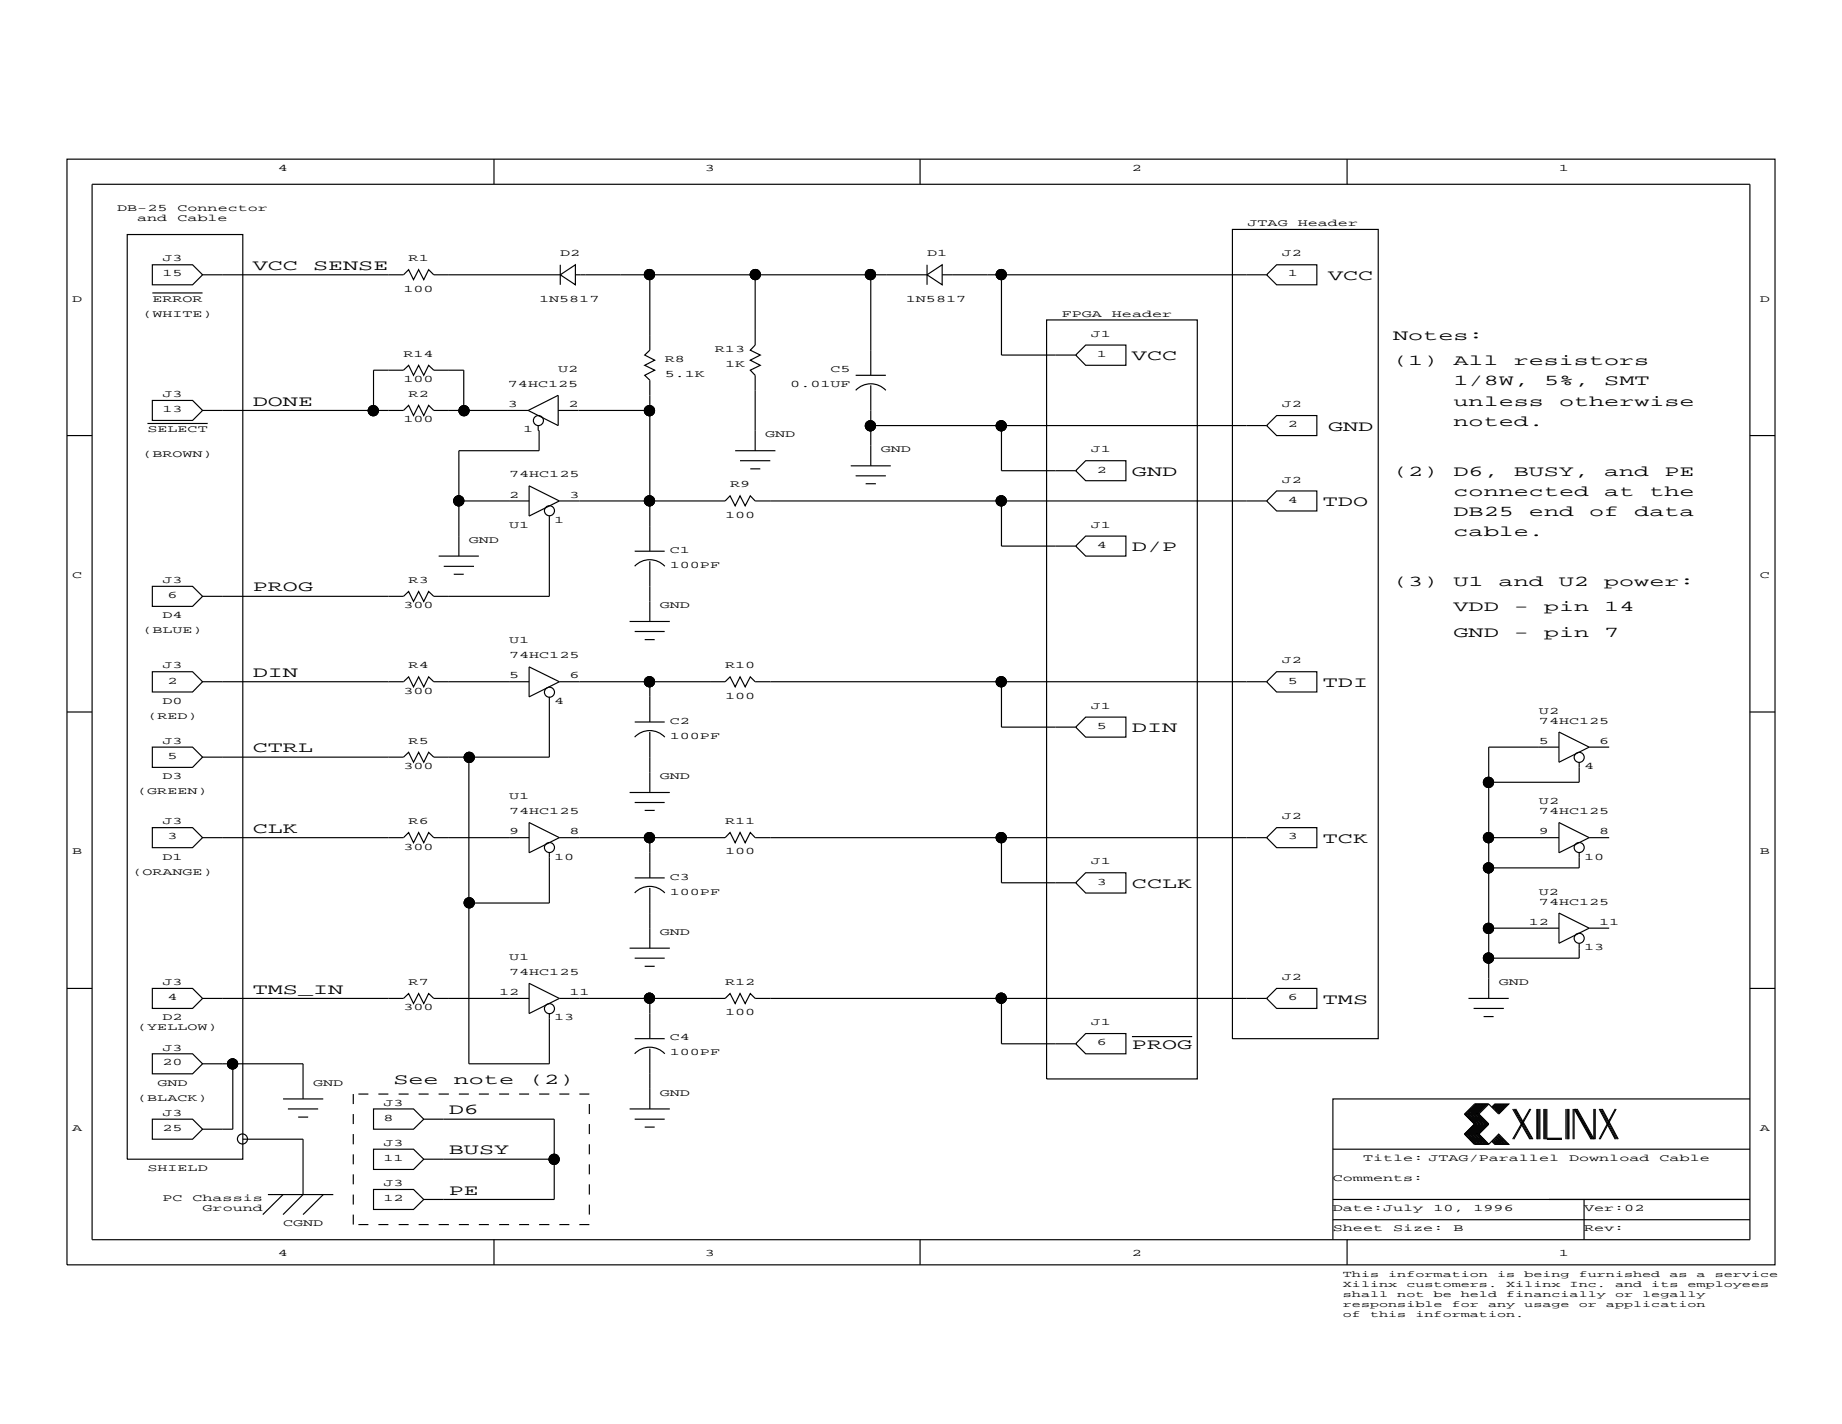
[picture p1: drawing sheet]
<svg xmlns="http://www.w3.org/2000/svg" width="279mm" height="216mm" viewBox="0 0 279 216" stroke-linecap="round" stroke-linejoin="round" font-family="sans-serif">
<g fill="none" stroke="#000" stroke-width=".18">
<path d="M10.2 24.1h259v167.7h-259zM14 27.9h251.4v160.1h-251.4zM19.3 35.6h17.5v140.2h-17.5zM74.9 24.1v3.8M139.6 24.1v3.8M186.9 34.8h22.2v122.7h-22.2zM204.3 24.1v3.8M23.1 40.1h6.1l1.5 1.6-1.5 1.5h-6.1zM23.1 44.4h7.6M30.7 41.7h30.5l.8-.8 .7 1.5 .8-1.5 .8 1.5 .7-1.5 .8 .8h19.2M85 41.7l2.3-1.6v3.1zM85 40.1v3.1"/>
<path d="M87.3 41.7h53.3M98.6 41.7v11.4l-.8 .7 1.5 .8-1.5 .8 1.5 .7-1.5 .8 .8 .7v26M114.5 41.7v10.6l-.7 .8 1.5 .7-1.5 .8 1.5 .8-1.5 .7 .7 .8v11.4M129.8 56.9h4.6M129.8 59.2a3.1 3.1 0 0 1 4.6 0M132.1 41.7v15.2M132.1 58.4v12.2M140.6 41.7l2.3-1.6v3.1zM140.6 40.1v3.1M142.9 41.7h49.2M151.9 41.7v12.1h11.3M158.7 48.5h22.9v115.1h-22.9z"/>
<path d="M164.7 52.3h6.1v3.1h-6.1l-1.5-1.6zM192.1 41.7l1.5-1.6h6.1v3.1h-6.1zM10.2 66h3.8M22.4 64.2h9.1M23.1 60.7h6.1l1.5 1.5-1.5 1.5h-6.1zM30.7 62.2h30.5l.8-.7 .7 1.5 .8-1.5 .8 1.5 .7-1.5 .8 .7h14.3M56.7 62.2v-6.1h4.5l.8-.7 .7 1.5 .8-1.5 .8 1.5 .7-1.5 .8 .7h4.5v6.1M69.6 76h10.7M80.1 62.2l4.6-2.3v4.6zM80.3 73.7l4.5 2.3-4.5 2.2zM81.6 64.5v.8h.2v3h-12.2v16M83.3 78.2v12.2h-17.5l-.8-.7-.7 1.5-.8-1.5-.8 1.5-.7-1.5-.8 .7h-30.5"/>
<path d="M84.7 62.2h13.9M84.8 76h25.2l.7-.8 .8 1.5 .8-1.5 .7 1.5 .8-1.5 .7 .8h77.6M111.5 68.3h6.1M112.3 69.8h4.5M113.8 71.1h1.5M129 70.6h6.1M129.8 72.1h4.6M131.3 73.3h1.6M132.1 64.5h60M151.9 64.5v6.9h11.3M151.9 76v6.8h11.3M164.7 69.8h6.1v3.1h-6.1l-1.5-1.5z"/>
<path d="M192.1 64.5l1.5-1.5h6.1v3h-6.1zM192.1 76l1.5-1.6h6.1v3.1h-6.1zM265.4 66h3.8M23.1 88.9h6.1l1.5 1.5-1.5 1.5h-6.1zM66.5 84.3h6.1M67.3 85.9h4.6M68.8 87.1h1.5M95.5 94.2h6.1M96.3 85.9a3.1 3.1 0 0 1 4.5 0M96.3 95.7h4.5M96.3 83.6h4.5M97.8 97h1.5"/>
<path d="M98.6 85.1v9.1M164.7 81.3h6.1v3h-6.1l-1.5-1.5zM10.2 107.9h3.8M23.1 101.8h6.1l1.5 1.6-1.5 1.5h-6.1zM23.1 113.3h6.1l1.5 1.5-1.5 1.5h-6.1zM30.7 103.4h30.5l.8-.8 .7 1.5 .8-1.5 .8 1.5 .7-1.5 .8 .8h14.5M71.1 114.8v46.5h12.2v-7.6M80.3 101.1l4.5 2.3-4.5 2.3zM83.3 105.7v9.1h-17.5l-.8-.7-.7 1.5-.8-1.5-.8 1.5-.7-1.5-.8 .7h-30.5M84.8 103.4h25.2l.7-.8 .8 1.5 .8-1.5 .7 1.5 .8-1.5 .7 .8h77.6M96.3 111.8a3.1 3.1 0 0 1 4.5 0M96.3 109.5h4.5"/>
<path d="M98.6 103.4v6.1M98.6 111v9.2M151.9 103.4v6.8h11.3M163.2 110.2l1.5-1.5h6.1v3.1h-6.1zM192.1 103.4l1.5-1.6h6.1v3.1h-6.1zM236.5 113.3h-10.7v38.1M236.5 111l4.6 2.3-4.6 2.3zM239.5 115.6v3h-13.7M241.1 113.3h3M265.4 107.9h3.8M23.1 125.5h6.1l1.5 1.5-1.5 1.5h-6.1zM30.7 127h30.5l.8-.8 .7 1.6 .8-1.6 .8 1.6 .7-1.6 .8 .8h14.5"/>
<path d="M80.3 124.7l4.5 2.3-4.5 2.3zM83.3 129.3v7.6h-12.2M84.8 127h25.2l.7-.8 .8 1.6 .8-1.6 .7 1.6 .8-1.6 .7 .8h77.6M95.5 120.2h6.1M96.3 135.4a3.1 3.1 0 0 1 4.5 0M96.3 133.1h4.5M96.3 121.7h4.5M97.8 122.9h1.5M98.6 127v6.1M98.6 134.6v9.2M151.9 127v6.8h11.3M163.2 133.8l1.5-1.5h6.1v3.1h-6.1z"/>
<path d="M192.1 127l1.5-1.5h6.1v3h-6.1zM225.8 127h10.7M236.5 124.7l4.6 2.3-4.6 2.3zM236.5 138.4l4.6 2.3-4.6 2.3zM239.5 129.3v2.3h-13.7M241.1 127h3M10.2 149.9h3.8M23.1 159.8h6.1l1.5 1.5-1.5 1.5h-6.1zM23.1 149.9h6.1l1.5 1.5-1.5 1.5h-6.1zM30.7 151.4h30.5l.8-.8 .7 1.6 .8-1.6 .8 1.6 .7-1.6 .8 .8h14.5M80.3 149.1l4.5 2.3-4.5 2.3zM84.8 151.4h25.2l.7-.8 .8 1.6 .8-1.6 .7 1.6 .8-1.6 .7 .8h77.6"/>
<path d="M95.5 143.8h6.1M96.3 159.8a3.1 3.1 0 0 1 4.5 0M96.3 145.3h4.5M96.3 157.5h4.5M97.8 146.5h1.5M98.6 151.4v6.1M98.6 159v9.1M151.9 151.4v6.9h11.3M164.7 156.7h6.1v3.1h-6.1l-1.5-1.5zM171.7 157.2h9.1M192.1 151.4l1.5-1.5h6.1v3h-6.1zM222.7 151.4h6.1"/>
<path d="M223.5 152.9h4.6M225 154.1h1.6M225.8 140.7h10.7M239.5 143v2.3h-13.7M241.1 140.7h3M265.4 149.9h3.8M23.1 169.7h6.1l1.5 1.5-1.5 1.5h-6.1zM30.7 161.3h15.3v5.3M35.3 161.3v9.9h-4.6M36.8 172.7h9.2v8.4l-3.1 3M42.9 166.6h6.1M43.7 168.1h4.6"/>
<path d="M45.2 169.4h1.5M53.6 165.9v1.5M53.6 168.9v1.5M53.6 171.9v1.6M53.6 175v1.5M53.6 178v1.6M54.4 165.9h1.5M56.7 174.2h6l1.6 1.6-1.6 1.5h-6zM56.7 168.1h6l1.6 1.6-1.6 1.5h-6zM57.4 165.9h1.5M60.5 165.9h1.5M63.5 165.9h1.5"/>
<path d="M64.3 169.7h19.8v12.2h-19.8M64.3 175.8h19.8M66.5 165.9h1.6M69.6 165.9h1.5M72.6 165.9h1.6M75.7 165.9h1.5M78.7 165.9h1.6M81.8 165.9h1.5M84.8 165.9h1.6M87.9 165.9h1.5M89.4 167.4v1.5M89.4 170.4v1.5"/>
<path d="M89.4 173.5v1.5M89.4 176.5v1.5M89.4 179.6v1.5M95.5 168.1h6.1M96.3 169.7h4.5M97.8 170.9h1.5M202.2 174.2h63.2M222.1 171.9l1.6 1.6h2.1M222.1 168.9l1.6 1.5-1.6 1.5M222.1 171.9h2.2M222.1 168.9h2.2M223.8 167.4l-1.5 1.5 1.5 1.5-1.5 1.5 1.5 1.6"/>
<path d="M224 167.4l-1.5 1.5 1.5 1.5-1.5 1.5 1.5 1.6M224.1 167.4l-1.5 1.5 1.5 1.5-1.5 1.5 1.5 1.6M224.3 168.9l1.5 1.5-1.5 1.5M224.3 167.4l-1.6 1.5 1.6 1.5-1.6 1.5 1.6 1.6M224.3 171.9l1.5 1.6M224.4 167.4l-1.5 1.5 1.5 1.5-1.5 1.5 1.5 1.6M224.6 167.4l-1.5 1.5 1.5 1.5-1.5 1.5 1.5 1.6M224.8 167.4l-1.6 1.5 1.6 1.5-1.6 1.5 1.6 1.6M224.9 167.4l-1.5 1.5 1.5 1.5-1.5 1.5 1.5 1.6M225 167.4l-1.5 1.5 1.5 1.5-1.5 1.5 1.5 1.6M225.2 167.4l-1.5 1.5 1.5 1.5-1.5 1.5 1.5 1.6M225.4 167.4l-1.6 1.5 1.6 1.5-1.6 1.5 1.6 1.6"/>
<path d="M225.5 167.4l-1.5 1.5 1.5 1.5-1.5 1.5 1.5 1.6M225.6 167.4l-1.5 1.5 1.5 1.5-1.5 1.5 1.5 1.6M225.8 167.4l1.5 1.5 1.5-1.5h-2.1l-.4 .5M225.8 167.4h-2.1l-1.6 1.5M225.8 167.4l-1.5 1.5M226.3 173l.4 .5h2.1l-1.5-1.6-1.5 1.6M226.4 172.9l.6 .6M226.4 173l.5 .5M226.6 172.7l.7 .8M226.6 172.9l.6 .6M226.7 172.6l.9 .9M226.7 172.7l.8 .8"/>
<path d="M226.9 172.4l1 1.1M226.9 172.6l.9 .9M226.9 167.4l-.5 .5M227 172.3l1.2 1.2M227 172.4l1.1 1.1M227 167.4l-.6 .6M227.2 172.1l1.4 1.4M227.2 172.3l1.2 1.2M227.2 167.4l-.6 .6M227.3 172.1l1.4 1.4M227.3 167.4l-.7 .7M227.5 167.4l-.8 .7"/>
<path d="M227.6 167.4l-.9 .9M227.8 167.4l-.9 .9M227.9 167.4l-1 1.1M228.1 167.4l-1.1 1.1M228.2 167.4l-1.2 1.2M228.4 167.4l-1.2 1.2M228.6 167.4l-1.4 1.4M228.7 167.4l-1.4 1.4M229.4 168.1l2.7 4.6M229.6 168.1l2.6 4.6M229.8 168.1l2.6 4.6M229.9 168.1l2.6 4.6"/>
<path d="M232.1 168.1l-2.7 4.6M232.2 168.1l-2.6 4.6M233.1 168.1v4.6M233.3 168.1v4.6M233.4 168.1v4.6M233.6 168.1v4.6M234.2 168.1v4.6M234.4 168.1v4.6M234.5 168.1v4.6M234.6 168.1v4.6h2.3M234.6 172.6h2.3M237.5 168.1v4.6"/>
<path d="M237.7 168.1v4.6M237.8 168.1v4.6M238 168.1v4.6M238.6 168.1v4.6M238.8 172.7v-4.6l2.5 4.6M238.9 168.1l2.6 4.6M239.1 168.1l2.6 4.6M239.2 168.1l2.6 4.6v-4.6M242 168.1v4.6M242.6 168.1l2.4 4.6M242.7 168.1l2.4 4.6M242.9 168.1l2.4 4.6"/>
<path d="M243 168.1l2.5 4.6M245 168.1l-2.4 4.6M245.1 168.1l-2.4 4.6M265.4 166.6h-63.2v21.4M40.6 181.1h10M42.9 181.1l-3 3M49 181.1l-3 3M53.6 181.1v1.5M53.6 184.1v1.6M54.4 185.7h1.5M56.7 180.3h6l1.6 1.6-1.6 1.5h-6zM57.4 185.7h1.5"/>
<path d="M60.5 185.7h1.5M63.5 185.7h1.5M66.5 185.7h1.6M69.6 185.7h1.5M72.6 185.7h1.6M74.9 188v3.8M75.7 185.7h1.5M78.7 185.7h1.6M81.8 185.7h1.5M84.8 185.7h1.6M87.9 185.7h1.5M89.4 182.6v1.5"/>
<path d="M139.6 188v3.8M202.2 181.9h63.2M202.2 184.9h63.2M204.3 188v3.8M240.3 181.9v6.1"/>
<circle cx="98.5" cy="41.6" r=".76"/>
<circle cx="114.6" cy="41.6" r=".76"/>
<circle cx="132" cy="41.6" r=".76"/>
<circle cx="151.9" cy="41.6" r=".76"/>
<circle cx="56.6" cy="62.3" r=".76"/>
<circle cx="69.6" cy="75.9" r=".76"/>
<circle cx="70.4" cy="62.3" r=".76"/>
<circle cx="81.7" cy="63.8" r=".76"/>
<circle cx="83.3" cy="77.4" r=".76"/>
<circle cx="98.5" cy="75.9" r=".76"/>
<circle cx="98.5" cy="62.3" r=".76"/>
<circle cx="132" cy="64.6" r=".76"/>
<circle cx="151.9" cy="75.9" r=".76"/>
<circle cx="151.9" cy="64.6" r=".76"/>
<circle cx="71.2" cy="114.8" r=".76"/>
<circle cx="83.3" cy="105" r=".76"/>
<circle cx="98.5" cy="103.4" r=".76"/>
<circle cx="151.9" cy="103.4" r=".76"/>
<circle cx="225.8" cy="118.6" r=".76"/>
<circle cx="239.5" cy="114.8" r=".76"/>
<circle cx="71.2" cy="136.9" r=".76"/>
<circle cx="83.3" cy="128.5" r=".76"/>
<circle cx="98.5" cy="127" r=".76"/>
<circle cx="151.9" cy="127" r=".76"/>
<circle cx="225.8" cy="131.6" r=".76"/>
<circle cx="225.8" cy="127" r=".76"/>
<circle cx="239.5" cy="128.5" r=".76"/>
<circle cx="83.3" cy="152.9" r=".76"/>
<circle cx="98.5" cy="151.3" r=".76"/>
<circle cx="151.9" cy="151.3" r=".76"/>
<circle cx="225.8" cy="140.8" r=".76"/>
<circle cx="225.8" cy="145.3" r=".76"/>
<circle cx="239.5" cy="142.3" r=".76"/>
<circle cx="35.3" cy="161.3" r=".76"/>
<circle cx="36.8" cy="172.7" r=".76"/>
<circle cx="84" cy="175.8" r=".76"/>
</g>
<g fill="#000" stroke="#000" stroke-width=".18">
<circle cx="98.5" cy="41.6" r=".76"/>
<circle cx="114.6" cy="41.6" r=".76"/>
<circle cx="132" cy="41.6" r=".76"/>
<circle cx="151.9" cy="41.6" r=".76"/>
<circle cx="56.6" cy="62.3" r=".76"/>
<circle cx="69.6" cy="75.9" r=".76"/>
<circle cx="70.4" cy="62.3" r=".76"/>
<circle cx="98.5" cy="75.9" r=".76"/>
<circle cx="98.5" cy="62.3" r=".76"/>
<circle cx="132" cy="64.6" r=".76"/>
<circle cx="151.9" cy="75.9" r=".76"/>
<circle cx="151.9" cy="64.6" r=".76"/>
<circle cx="71.2" cy="114.8" r=".76"/>
<circle cx="98.5" cy="103.4" r=".76"/>
<circle cx="151.9" cy="103.4" r=".76"/>
<circle cx="225.8" cy="118.6" r=".76"/>
<circle cx="71.2" cy="136.9" r=".76"/>
<circle cx="98.5" cy="127" r=".76"/>
<circle cx="151.9" cy="127" r=".76"/>
<circle cx="225.8" cy="131.6" r=".76"/>
<circle cx="225.8" cy="127" r=".76"/>
<circle cx="98.5" cy="151.3" r=".76"/>
<circle cx="151.9" cy="151.3" r=".76"/>
<circle cx="225.8" cy="140.8" r=".76"/>
<circle cx="225.8" cy="145.3" r=".76"/>
<circle cx="35.3" cy="161.3" r=".76"/>
<circle cx="84" cy="175.8" r=".76"/>
</g>
<g font-size="2.3">
<text x="38.3" y="40.9">VCC</text>
<text x="47.5" y="40.9">SENSE</text>
<text x="201.4" y="42.4">VCC</text>
<text x="211.3" y="51.6">Notes:</text>
<text x="171.7" y="54.6">VCC</text>
<text x="211.3" y="55.4">(1)</text>
<text x="220.5" y="55.4">All</text>
<text x="220.5" y="58.4">1/8W,</text>
<text x="229.6" y="55.4">resistors</text>
<text x="234.2" y="58.4">5%,</text>
<text x="243.3" y="58.4">SMT</text>
<text x="38.3" y="61.5">DONE</text>
<text x="201.4" y="65.3">GND</text>
<text x="220.5" y="61.5">unless</text>
<text x="220.5" y="64.5">noted.</text>
<text x="236.5" y="61.5">otherwise</text>
<text x="171.7" y="72.1">GND</text>
<text x="200.7" y="76.7">TDO</text>
<text x="211.3" y="72.1">(2)</text>
<text x="220.5" y="72.1">D6,</text>
<text x="220.5" y="75.2">connected</text>
<text x="229.6" y="72.1">BUSY,</text>
<text x="243.3" y="72.1">and</text>
<text x="243.3" y="75.2">at</text>
<text x="250.2" y="75.2">the</text>
<text x="252.5" y="72.1">PE</text>
<text x="171.7" y="83.6">D/P</text>
<text x="220.5" y="78.2">DB25</text>
<text x="220.5" y="81.3">cable.</text>
<text x="231.9" y="78.2">end</text>
<text x="241.1" y="78.2">of</text>
<text x="247.9" y="78.2">data</text>
<text x="38.3" y="89.7">PROG</text>
<text x="211.3" y="88.9">(3)</text>
<text x="220.5" y="88.9">U1</text>
<text x="227.3" y="88.9">and</text>
<text x="236.5" y="88.9">U2</text>
<text x="243.3" y="88.9">power:</text>
<text x="220.5" y="92.7">VDD</text>
<text x="229.6" y="92.7">-</text>
<text x="234.2" y="92.7">pin</text>
<text x="243.3" y="92.7">14</text>
<text x="220.5" y="96.5">GND</text>
<text x="229.6" y="96.5">-</text>
<text x="234.2" y="96.5">pin</text>
<text x="243.3" y="96.5">7</text>
<text x="38.3" y="102.6">DIN</text>
<text x="200.7" y="104.1">TDI</text>
<text x="171.7" y="111">DIN</text>
<text x="38.3" y="114.1">CTRL</text>
<text x="38.3" y="126.3">CLK</text>
<text x="200.7" y="127.8">TCK</text>
<text x="171.7" y="134.6">CCLK</text>
<text x="38.3" y="150.6">TMS_IN</text>
<text x="200.7" y="152.2">TMS</text>
<text x="171.7" y="159">PROG</text>
<text x="59.7" y="164.4">See</text>
<text x="68.8" y="164.4">note</text>
<text x="80.3" y="164.4">(2)</text>
<text x="68.1" y="168.9">D6</text>
<text x="68.1" y="175">BUSY</text>
<text x="68.1" y="181.1">PE</text>
</g>
<g font-size="1.5">
<text x="42.2" y="25.9">4</text>
<text x="106.9" y="25.9">3</text>
<text x="171.7" y="25.9">2</text>
<text x="236.5" y="25.9">1</text>
<text x="17.8" y="32">DB-25</text>
<text x="20.8" y="33.5">and</text>
<text x="26.9" y="33.5">Cable</text>
<text x="26.9" y="32">Connector</text>
<text x="189.2" y="34.3">JTAG</text>
<text x="196.8" y="34.3">Header</text>
<text x="24.6" y="39.6">J3</text>
<text x="24.6" y="41.9">15</text>
<text x="62" y="39.6">R1</text>
<text x="85" y="38.9">D2</text>
<text x="140.6" y="38.9">D1</text>
<text x="194.4" y="38.9">J2</text>
<text x="195.3" y="41.9">1</text>
<text x="10.9" y="45.7">D</text>
<text x="23.1" y="45.7">ERROR</text>
<text x="61.2" y="44.2">100</text>
<text x="81.8" y="45.7">1N5817</text>
<text x="137.4" y="45.7">1N5817</text>
<text x="266.9" y="45.7">D</text>
<text x="21.6" y="48">(WHITE)</text>
<text x="108.4" y="53.3">R13</text>
<text x="161" y="48">FPGA</text>
<text x="165.5" y="51">J1</text>
<text x="168.7" y="48">Header</text>
<text x="61.2" y="54.1">R14</text>
<text x="61.2" y="57.9">100</text>
<text x="77" y="58.7">74HC125</text>
<text x="84.7" y="56.4">U2</text>
<text x="100.8" y="57.1">5.1K</text>
<text x="100.8" y="54.9">R8</text>
<text x="110" y="55.6">1K</text>
<text x="119.9" y="58.7">0.01UF</text>
<text x="126" y="56.4">C5</text>
<text x="166.4" y="54.1">1</text>
<text x="22.4" y="65.5">SELECT</text>
<text x="24.6" y="60.2">J3</text>
<text x="24.6" y="62.5">13</text>
<text x="61.2" y="64">100</text>
<text x="62" y="60.2">R2</text>
<text x="77" y="61.7">3</text>
<text x="79.3" y="65.5">1</text>
<text x="86.2" y="61.7">2</text>
<text x="194.4" y="61.7">J2</text>
<text x="195.3" y="64.8">2</text>
<text x="21.6" y="69.4">(BROWN)</text>
<text x="116.1" y="66.3">GND</text>
<text x="133.6" y="68.6">GND</text>
<text x="165.5" y="68.6">J1</text>
<text x="166.4" y="71.6">2</text>
<text x="77.2" y="72.4">74HC125</text>
<text x="77.2" y="75.5">2</text>
<text x="86.4" y="75.5">3</text>
<text x="110.7" y="73.9">R9</text>
<text x="194.4" y="73.2">J2</text>
<text x="195.3" y="76.2">4</text>
<text x="71.1" y="82.3">GND</text>
<text x="77.2" y="80">U1</text>
<text x="84.1" y="79.3">1</text>
<text x="101.6" y="83.8">C1</text>
<text x="110" y="78.5">100</text>
<text x="165.5" y="80">J1</text>
<text x="166.4" y="83.1">4</text>
<text x="10.9" y="87.6">C</text>
<text x="24.6" y="88.4">J3</text>
<text x="62" y="88.4">R3</text>
<text x="101.6" y="86.1">100PF</text>
<text x="266.9" y="87.6">C</text>
<text x="24.6" y="93.7">D4</text>
<text x="25.4" y="90.7">6</text>
<text x="61.2" y="92.2">300</text>
<text x="100.1" y="92.2">GND</text>
<text x="21.6" y="96">(BLUE)</text>
<text x="24.6" y="101.4">J3</text>
<text x="62" y="101.4">R4</text>
<text x="77.2" y="99.8">74HC125</text>
<text x="77.2" y="97.5">U1</text>
<text x="110" y="101.4">R10</text>
<text x="194.4" y="100.6">J2</text>
<text x="24.6" y="106.7">D0</text>
<text x="25.4" y="103.6">2</text>
<text x="61.2" y="105.2">300</text>
<text x="77.2" y="102.9">5</text>
<text x="84.1" y="106.7">4</text>
<text x="86.4" y="102.9">6</text>
<text x="110" y="105.9">100</text>
<text x="165.5" y="107.5">J1</text>
<text x="195.3" y="103.6">5</text>
<text x="22.4" y="109">(RED)</text>
<text x="24.6" y="112.8">J3</text>
<text x="62" y="112.8">R5</text>
<text x="101.6" y="112">100PF</text>
<text x="101.6" y="109.7">C2</text>
<text x="166.4" y="110.5">5</text>
<text x="233.4" y="109.7">74HC125</text>
<text x="233.4" y="112.8">5</text>
<text x="233.4" y="108.2">U2</text>
<text x="242.6" y="112.8">6</text>
<text x="24.6" y="118.1">D3</text>
<text x="25.4" y="115.1">5</text>
<text x="61.2" y="116.6">300</text>
<text x="100.1" y="118.1">GND</text>
<text x="240.3" y="116.6">4</text>
<text x="20.8" y="120.4">(GREEN)</text>
<text x="24.6" y="125">J3</text>
<text x="62" y="125">R6</text>
<text x="77.2" y="123.4">74HC125</text>
<text x="77.2" y="121.2">U1</text>
<text x="110" y="125">R11</text>
<text x="194.4" y="124.2">J2</text>
<text x="233.4" y="123.4">74HC125</text>
<text x="233.4" y="121.9">U2</text>
<text x="10.9" y="129.5">B</text>
<text x="24.6" y="130.3">D1</text>
<text x="25.4" y="127.2">3</text>
<text x="61.2" y="128.8">300</text>
<text x="77.2" y="126.5">9</text>
<text x="84.1" y="130.3">10</text>
<text x="86.4" y="126.5">8</text>
<text x="110" y="129.5">100</text>
<text x="165.5" y="131.1">J1</text>
<text x="195.3" y="127.2">3</text>
<text x="233.4" y="126.5">9</text>
<text x="240.3" y="130.3">10</text>
<text x="242.6" y="126.5">8</text>
<text x="266.9" y="129.5">B</text>
<text x="20.1" y="132.6">(ORANGE)</text>
<text x="101.6" y="135.6">100PF</text>
<text x="101.6" y="133.3">C3</text>
<text x="166.4" y="134.1">3</text>
<text x="233.4" y="135.6">U2</text>
<text x="233.4" y="137.2">74HC125</text>
<text x="100.1" y="141.7">GND</text>
<text x="231.9" y="140.2">12</text>
<text x="242.6" y="140.2">11</text>
<text x="24.6" y="149.4">J3</text>
<text x="62" y="149.4">R7</text>
<text x="77.2" y="147.8">74HC125</text>
<text x="77.2" y="145.6">U1</text>
<text x="110" y="149.4">R12</text>
<text x="194.4" y="148.6">J2</text>
<text x="227.3" y="149.4">GND</text>
<text x="240.3" y="144">13</text>
<text x="24.6" y="154.7">D2</text>
<text x="25.4" y="151.7">4</text>
<text x="61.2" y="153.2">300</text>
<text x="75.7" y="150.9">12</text>
<text x="84.1" y="154.7">13</text>
<text x="86.4" y="150.9">11</text>
<text x="110" y="153.9">100</text>
<text x="165.5" y="155.5">J1</text>
<text x="195.3" y="151.7">6</text>
<text x="20.8" y="156.2">(YELLOW)</text>
<text x="24.6" y="159.3">J3</text>
<text x="24.6" y="161.5">20</text>
<text x="101.6" y="160">100PF</text>
<text x="101.6" y="157.7">C4</text>
<text x="166.4" y="158.5">6</text>
<text x="20.8" y="166.9">(BLACK)</text>
<text x="23.9" y="164.6">GND</text>
<text x="47.5" y="164.6">GND</text>
<text x="58.2" y="167.6">J3</text>
<text x="100.1" y="166.1">GND</text>
<text x="10.9" y="171.5">A</text>
<text x="24.6" y="169.2">J3</text>
<text x="24.6" y="171.5">25</text>
<text x="58.2" y="173.7">J3</text>
<text x="58.2" y="169.9">8</text>
<text x="266.9" y="171.4">A</text>
<text x="22.4" y="177.6">SHIELD</text>
<text x="58.2" y="179.8">J3</text>
<text x="58.2" y="176">11</text>
<text x="202.2" y="179.1">Comments:</text>
<text x="206.8" y="176">Title: JTAG/Parallel</text>
<text x="238" y="176">Download</text>
<text x="251.7" y="176">Cable</text>
<text x="24.6" y="182.1">PC</text>
<text x="29.2" y="182.1">Chassis</text>
<text x="30.7" y="183.7">Ground</text>
<text x="42.9" y="185.9">CGND</text>
<text x="58.2" y="182.1">12</text>
<text x="202.2" y="183.7">Date:July</text>
<text x="217.4" y="183.7">10,</text>
<text x="223.5" y="183.7">1996</text>
<text x="240.3" y="183.7">Ver:02</text>
<text x="42.2" y="190.5">4</text>
<text x="106.9" y="190.5">3</text>
<text x="171.7" y="190.5">2</text>
<text x="202.2" y="186.7">Sheet</text>
<text x="211.3" y="186.7">Size:</text>
<text x="220.5" y="186.7">B</text>
<text x="236.5" y="190.5">1</text>
<text x="240.3" y="186.7">Rev:</text>
</g>
<g font-size="1.4">
<text x="203.7" y="193.6">This</text>
<text x="203.7" y="195.1">Xilinx</text>
<text x="203.7" y="196.6">shall</text>
<text x="210.6" y="193.6">information</text>
<text x="211.9" y="196.6">not</text>
<text x="213.3" y="195.1">customers.</text>
<text x="217.5" y="196.6">be</text>
<text x="221.6" y="196.6">held</text>
<text x="227.1" y="193.6">is</text>
<text x="228.5" y="195.1">Xilinx</text>
<text x="228.5" y="196.6">financially</text>
<text x="231.2" y="193.6">being</text>
<text x="238.1" y="195.1">Inc.</text>
<text x="239.5" y="193.6">furnished</text>
<text x="245" y="195.1">and</text>
<text x="245" y="196.6">or</text>
<text x="249.1" y="196.6">legally</text>
<text x="250.5" y="195.1">its</text>
<text x="253.2" y="193.6">as</text>
<text x="256" y="195.1">employees</text>
<text x="257.4" y="193.6">a</text>
<text x="260.1" y="193.6">service</text>
<text x="203.7" y="199.7">of</text>
<text x="203.7" y="198.2">responsible</text>
<text x="207.8" y="199.7">this</text>
<text x="214.7" y="199.7">information.</text>
<text x="220.2" y="198.2">for</text>
<text x="225.7" y="198.2">any</text>
<text x="231.2" y="198.2">usage</text>
<text x="239.5" y="198.2">or</text>
<text x="243.6" y="198.2">application</text>
</g>
</svg>
